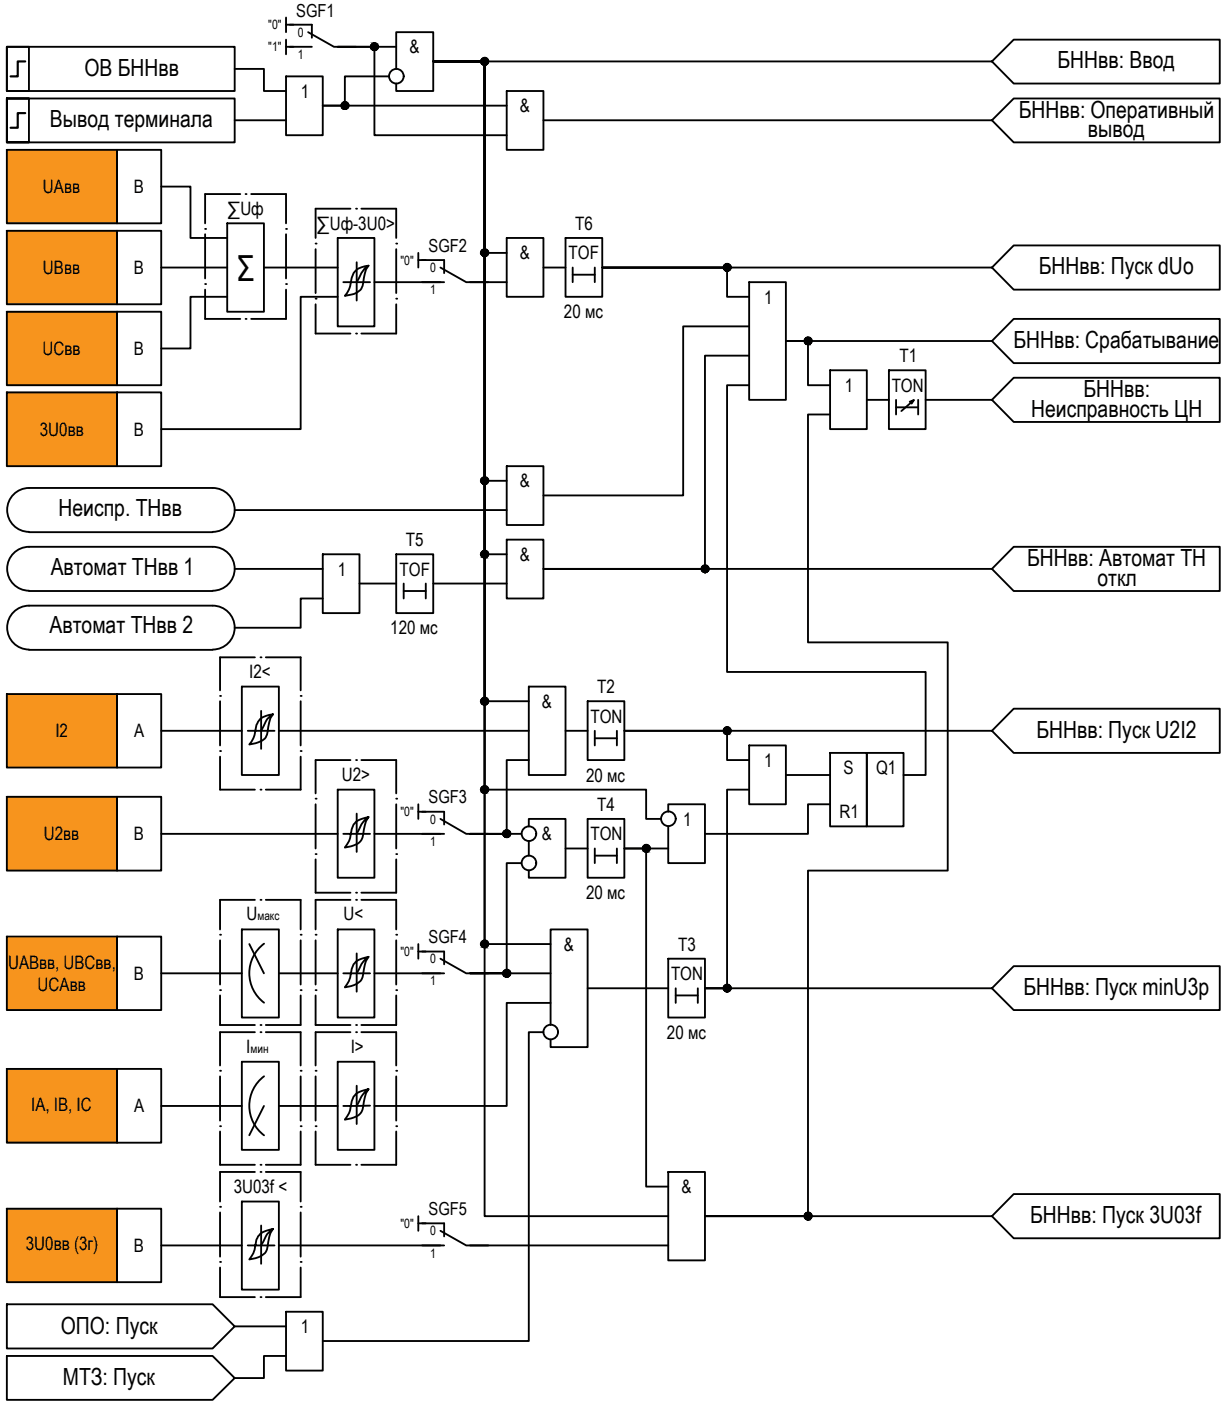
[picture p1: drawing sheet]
<svg xmlns="http://www.w3.org/2000/svg" width="168mm" height="190mm" viewBox="0 0 168 190" stroke-linecap="round" stroke-linejoin="round" font-family="sans-serif">
<!-- layer: 0 -->
<g fill="none" stroke="#000" stroke-width=".25">
<path d="M.9 6.4h3v6h-3zM.9 6.4h31v6h-31zM.9 13.4v6h3v-6h-3h31v6h-31zM31.9 9.4h4v3h3M31.9 16.4h7M38.9 10.4h5v8h-5zM38.9 2.4v2M38.9 5.4v2M38.9 3.4h1M38.9 6.4h1M52.9 10.4h-6v4h-3h25M53.9 9.4v-5h5v8h-5v-1"/>
<path d="M53.9 6.4h-8h5v12h18M68.9 12.4h5v8h-5zM73.9 16.4h61M134.9 8.4l3 3h28v-6h-28l-3 3h-76h7v57h3M134.9 16.4l3-3h28v6h-28zM.9 20.4h15v10h-15zM.9 31.4h15v10h-15zM15.9 20.4h6v10h-6zM15.9 31.4h6v10h-6zM21.9 25.4h4v7h5M21.9 36.4h9M30.9 30.4h5v12h-5z"/>
<path d="M35.9 36.4h10M45.9 32.4h5v12h-5zM48.5 35.7v5.2M48.5 38.4h1.8M50.1 36.1a5.7 5.7 0 0 0-.8 2.8 1.92 1.92 0 0 1-1.5 1.2l-.9 .1 .3-.4 .4-.9a3.3 3.3 0 0 1 1-2.3l.6-.3 .9-.2a2.77 2.77 0 0 0-1.2 1.7l-.4 .6h-1.8M50.9 38.4h9M56.9 34.4v2M56.9 35.4h1M63.9 38.4h5M68.9 32.4h5v8h-5zM68.9 34.4h-3v-26h-7h7v120h9M73.9 36.4h3"/>
<path d="M76.9 32.4h5v8h-5zM77.9 36.4v2M77.9 37.4h3M80.9 36.4v2M101.9 38.4h5v16h-5zM134.9 36.4h-53h17v4h3M137.9 33.4h28v6h-28l-3-3zM.9 42.4h15v10h-15zM.9 53.4h15v10h-15zM15.9 42.4h6v10h-6zM15.9 53.4h6v10h-6zM30.9 40.4h-5v7h-4"/>
<path d="M45.9 40.4h-5v17.9h-19M101.9 48.4h-6v29h-22h61M101.9 52.4h-3v39h27v14h-3M101.9 44.4h-9v23h-19M112.9 56.4h-3v30.9h19v31.1h-19v47h-14h39M112.9 50.3h5v8h-5zM117.9 54.4h3M120.9 50.3h5v8h-5zM121.9 54.4v2M121.9 55.4h3M123.7 54.6l.6-.2-1.7 1.5M124.3 54.4l-.3 .5"/>
<path d="M124.9 54.4v2M125.9 54.4h9M134.9 46.4h-28h3v6h3M137.9 51.4h28v6h-28l-3-3zM137.9 43.4h28v6h-28l-3-3zM3.9 72.4h25M28.9 74.4h-24.9a2.98 2.98 0 0 0-3 2.9 2.98 2.98 0 0 0 3 3M28.9 66.4h-24.9a2.98 2.98 0 0 0-3 2.9 2.98 2.98 0 0 0 3 3M28.9 74.4a2.98 2.98 0 0 1 3 2.9 2.98 2.98 0 0 1-3 3M28.9 66.4a2.98 2.98 0 0 1 3 2.9 2.98 2.98 0 0 1-3 3M31.9 77.4h12M31.9 69.4h37"/>
<path d="M43.9 75.4h5v8h-5zM48.9 79.3h5M53.9 75.4h5v8h-5zM54.9 79.3v2.1M57.9 79.3v2.1M58.9 79.3h10M68.9 73.4h5v8h-5zM68.9 75.4h-3v-67h-7h7v157h25M68.9 63.4h5v8h-5zM137.9 74.4h28v6h-28l-3-3zM.9 94.4h15v10h-15zM3.9 88.4h25"/>
<path d="M3.9 80.4h25M15.9 94.4h6v10h-6zM21.9 99.4h11M28.9 82.4h-24.9a2.98 2.98 0 0 0-3 2.9 2.98 2.98 0 0 0 3 3M28.9 82.4a2.98 2.98 0 0 1 3 2.9 2.98 2.98 0 0 1-3 3M32.9 93.4h5v12h-5zM35.5 99.4h1.8M35.5 96.7v5.1M37.1 97.1a5.7 5.7 0 0 0-.8 2.8 1.92 1.92 0 0 1-1.5 1.2l-.9 .1a4.6 4.6 0 0 0 1-2.6 2.27 2.27 0 0 1 2.2-1.5l-.3 .2a2.38 2.38 0 0 0-.9 1.4l-.4 .7h-1.8M37.9 99.4h34M43.9 81.4h-3v4h-9M54.9 80.4h3"/>
<path d="M71.9 93.4h5v12h-5zM71.9 95.3h-6v-86.9h-7h7v99h22v4h2M76.9 99.4h3M79.9 95.3h5v8h-5zM80.9 99.4v2M83.9 99.4v2M134.9 99.4h-50h14v3.9h3M137.9 96.4h28v6h-28l-3-3zM.9 108.3h15v10.1h-15zM15.9 108.3h6v10.1h-6zM21.9 113.4h24M45.9 107.4h5v12h-5z"/>
<path d="M48.5 110.6v5.2M48.5 113.4h1.8M50.1 111.1a6.1 6.1 0 0 0-.8 2.7 1.86 1.86 0 0 1-1.5 1.3l-.9 .1 .6-.8 .1-.5a3.1 3.1 0 0 1 1-2.3l.6-.2 .9-.3-.3 .2a3.6 3.6 0 0 0-.9 1.4l-.4 .7h-1.8M50.9 113.4h9M56.9 109.4v2M56.9 110.4h1M70.9 117.4h-2v14.9h-5h11M71.9 112.4v-1h5v8h-5v-1M71.9 103.3h-3v10.1h-5h7M71.9 114.4v1.9M76.9 115.4h3M79.9 111.4h5v8h-5z"/>
<path d="M80.9 115.4v2M80.9 100.4h3M80.9 116.3h3M83.9 115.4v2M90.9 110.4v-1h5v8h-5v-5M90.9 115.4h-6h3v45.9h3M101.9 107.4h-3v27h-3M101.9 101.4h5v8h-5zM106.9 105.4h6M112.9 102.4h5v10h-5zM112.9 109.4h-3v4h-14M117.9 102.4h5v10h-5z"/>
<path d="M.9 127.4h15v9.9h-15zM15.9 127.4h6v9.9h-6zM21.9 132.3h11M32.9 126.4h5v12h-5zM33.9 128.4l2 3.9M35.9 128.3a5 5 0 0 0 0 8M37.9 132.3h8M45.9 126.4h5v12h-5zM48.5 129.6v5.2M48.5 132.3h1.8M50.1 130.1a5.7 5.7 0 0 0-.8 2.8 2.06 2.06 0 0 1-1.5 1.2l-.9 .2 .6-.9 .1-.5a3.1 3.1 0 0 1 1-2.2l.6-.3 .9-.3-.3 .2a3.6 3.6 0 0 0-.9 1.5l-.4 .5h-1.8M50.9 132.3h9"/>
<path d="M56.9 128.4v2M56.9 129.4h1M74.9 136.4h-6v14h-18M74.9 139.4v-13h5v16h-5v-1M79.9 134.4h11M90.9 130.4h5v8h-5zM91.9 134.4v2M91.9 135.4h3M94.9 134.4v2M95.9 134.4h39l3 2.9h28v-5.9h-28l-3 3M95.9 134.4h3M.9 145.3h15v10.1h-15z"/>
<path d="M15.9 145.3h6v10.1h-6zM21.9 150.4h11M32.9 144.4h5v12h-5zM35.9 150.4l-2 4M35.9 146.3a5 5 0 0 0 0 8.1M37.9 150.4h8M45.9 144.4h5v12h-5zM48.5 147.6v5.2M50.1 148.1a6.1 6.1 0 0 0-.8 2.7 1.86 1.86 0 0 1-1.5 1.3l-.9 .1 .6-.8 .1-.5a3.1 3.1 0 0 1 1-2.3l.6-.2 .9-.3-.3 .2a3.6 3.6 0 0 0-.9 1.4l-.4 .7h-1.8M50.3 150.3l-1.8 .1M73.9 140.3h-2v42h-28M90.9 159.4h5v12h-5z"/>
<path d="M.9 164.4h15v9.9h-15zM.9 177.3h28l3 3.1-3 3h-28zM15.9 164.4h6v9.9h-6zM21.9 169.3h11M32.9 163.4h5v12h-5zM35.5 166.6v5.2M35.5 169.3h1.8M37.1 167.1a5.7 5.7 0 0 0-.8 2.8 2.06 2.06 0 0 1-1.5 1.2l-.9 .2a4.6 4.6 0 0 0 1-2.8 2.04 2.04 0 0 1 1.7-1.3l.5-.1-.3 .2a2.75 2.75 0 0 0-.9 1.5l-.4 .5h-1.8M37.9 169.3h22M38.9 178.4h5v8h-5zM56.9 165.4v2M56.9 166.3h1"/>
<path d="M63.9 169.3h27M137.9 162.4h28v6h-28l-3-3zM.9 184.4h28l3 3-3 2.9h-28zM31.9 180.4h7M38.9 184.4h-3v3h-4"/>
<circle cx="46.9" cy="14.3" r=".49"/>
<circle cx="50.9" cy="6.3" r=".49"/>
<circle cx="53.9" cy="10.4" r=".99"/>
<circle cx="65.9" cy="8.3" r=".49"/>
<circle cx="65.9" cy="34.4" r=".49"/>
<circle cx="98.9" cy="36.4" r=".49"/>
<circle cx="109.9" cy="46.3" r=".49"/>
<circle cx="65.9" cy="65.4" r=".49"/>
<circle cx="65.9" cy="75.3" r=".49"/>
<circle cx="95.9" cy="77.3" r=".49"/>
<circle cx="65.9" cy="95.3" r=".49"/>
<circle cx="98.9" cy="99.3" r=".49"/>
<circle cx="65.9" cy="107.4" r=".49"/>
<circle cx="68.9" cy="113.4" r=".49"/>
<circle cx="71.9" cy="117.3" r=".99"/>
<circle cx="71.9" cy="113.4" r=".99"/>
<circle cx="87.9" cy="115.4" r=".49"/>
<circle cx="90.9" cy="111.3" r=".99"/>
<circle cx="65.9" cy="128.3" r=".49"/>
<circle cx="68.9" cy="132.3" r=".49"/>
<circle cx="98.9" cy="134.4" r=".49"/>
<circle cx="74.9" cy="140.3" r=".99"/>
<circle cx="109.9" cy="165.3" r=".49"/>
</g>
<g fill="#f7941d" stroke="#f7941d" stroke-width=".14">
<path d="M.9 164.4l15 9.9v-9.9zM.9 164.4l15 9.9h-15z"/>
<path d="M.9 20.4l15 10v-10zM.9 20.4l15 10h-15z"/>
<path d="M.9 31.4l15 10v-10zM.9 31.4l15 10h-15z"/>
<path d="M.9 42.4l15 10v-10zM.9 42.4l15 10h-15z"/>
<path d="M.9 53.4l15 10v-10zM.9 53.4l15 10h-15z"/>
<path d="M.9 94.4l15 10v-10zM.9 94.4l15 10h-15z"/>
<path d="M.9 108.3l15 10.1v-10.1zM.9 108.3l15 10.1h-15z"/>
<path d="M.9 127.4l15 9.9v-9.9zM.9 127.4l15 9.9h-15z"/>
<path d="M.9 145.3l15 10.1v-10.1zM.9 145.3l15 10.1h-15z"/>
</g>
<g fill="none" stroke="#000" stroke-width=".25">
<path d="M39.4 3.4h3v1.7M39.4 6.4h3M41.9 4.4l3.5 2h3M27.9 38.6h.1M27.9 31.1h.1M27.9 31.8v6.1M27.9 39.4v4h4.8M32.7 26.4h-4.8v4M33.4 26.4h.1M34.2 26.4h4.7v4M38.9 38.6h.1M38.9 31.1h.1"/>
<path d="M38.9 31.8v6.1M38.9 39.4v4h-4.7M42.9 33.1h.1M42.9 33.9v5.9M47.7 28.4h-4.8v4M48.4 28.4h.1M49.1 28.4h4.8v4M53.9 33.1h.1M53.9 33.9v5.9M57.4 35.4h3v1.7M57.4 38.4h3M59.9 36.4l3.5 2h3"/>
<path d="M33.4 43.4h.1M42.9 40.6h.1M42.9 41.4v4h4.8M48.4 45.4h.1M53.9 40.6h.1M53.9 41.4v4h-4.8M29.9 94.6h.1M29.9 95.3v6.1M34.7 89.4h-4.8v4.5M35.4 89.4h.1M36.2 89.4h4.7v4.5M40.9 94.6h.1"/>
<path d="M40.9 95.3v6.1M29.9 102.1h.1M29.9 102.9v4.5h4.8M35.4 107.4h.1M40.9 102.1h.1M40.9 102.9v4.5h-4.7M42.9 116.1h.1M42.9 108.6h.1M42.9 109.4v6M42.9 116.9v4.5h4.8M47.7 103.3h-4.8v4.6M48.4 103.3h.1"/>
<path d="M49.1 103.3h4.8v4.6M53.9 116.1h.1M53.9 108.6h.1M53.9 109.4v6M53.9 116.9v4.5h-4.8M57.4 110.4h3v1.7M57.4 113.4h3M59.9 111.4l3.5 2h3M29.9 134.6h.1M29.9 127.1h.1M29.9 135.4v4h4.8M29.9 127.9v6"/>
<path d="M34.7 122.4h-4.8v4M35.4 122.4h.1M35.4 139.4h.1M36.2 122.4h4.7v4M40.9 134.6h.1M40.9 127.1h.1M40.9 135.4v4h-4.7M40.9 127.9v6M42.9 134.6h.1M42.9 127.1h.1M42.9 127.9v6M42.9 135.4v4h4.8"/>
<path d="M47.7 122.4h-4.8v4M48.4 121.4h.1M48.4 122.4h.1M48.4 139.4h.1M49.1 122.4h4.8v4M53.9 134.6h.1M53.9 127.1h.1M53.9 127.9v6M53.9 135.4v4h-4.8M57.4 129.4h3v1.7M57.4 132.3h3M59.9 130.4l3.5 1.9h3"/>
<path d="M29.9 153.1h.1M29.9 145.6h.1M29.9 146.4v6M29.9 153.9v4.5h4.8M34.7 140.3h-4.8v4.6M34.7 159.4h-4.8v4M35.4 140.3h.1M35.4 158.4h.1M35.4 159.4h.1M36.2 140.3h4.7v4.6M36.2 159.4h4.7v4M40.9 153.1h.1"/>
<path d="M40.9 145.6h.1M40.9 146.4v6M40.9 153.9v4.5h-4.7M42.9 153.1h.1M42.9 145.6h.1M42.9 146.4v6M42.9 153.9v4.5h4.8M47.7 140.3h-4.8v4.6M48.4 140.3h.1M48.4 158.4h.1M49.1 140.3h4.8v4.6M53.9 153.1h.1"/>
<path d="M53.9 145.6h.1M53.9 146.4v6M53.9 153.9v4.5h-4.8M29.9 171.6h.1M29.9 164.1h.1M29.9 164.9v6M29.9 172.4v4h4.8M35.4 176.4h.1M40.9 171.6h.1M40.9 164.1h.1M40.9 164.9v6M40.9 172.4v4h-4.7"/>
<path d="M57.4 166.3h3v1.8M57.4 169.3h3M59.9 167.4l3.5 1.9h3"/>
</g>
<!-- layer: 0 -->
<g fill="#000" stroke="#000" stroke-width=".14">
<path d="M46.8 13.9h.1zM50.8 6.9h.2zM50.8 5.9h.2zM65.5 8.7h.8zM65.8 8.9h.2zM65.8 7.9h.2zM65.5 34.7h.8zM65.6 34h.7zM65.8 34.9h.2zM65.8 33.9h.2zM98.6 36h.7zM98.8 36.8h.2z"/>
<path d="M98.8 35.9h.2zM109.8 46.8h.2zM109.8 45.9h.1zM65.8 75.8h.2zM65.8 65.8h.2zM65.8 74.9h.2zM65.8 64.9h.2zM95.8 77.9h.2zM95.8 76.9h.2zM65.5 95.7h.8zM65.8 95.9h.2zM65.8 94.9h.2z"/>
<path d="M98.8 99.8h.2zM98.8 98.9h.2zM65.8 107.8h.2zM65.8 106.9h.2zM68.6 113.8h.6zM68.7 113.8h.3zM68.8 112.9h.2zM68.8 113.8h.2zM87.8 115.8h.2zM87.8 114.9h.2zM65.5 128.1h.8zM65.8 128.8h.2z"/>
<path d="M65.8 127.9h.2zM68.6 132h.6zM68.7 132.9h.3zM68.8 131.9h.2zM68.8 132.9h.2zM98.8 134.8h.2zM98.8 133.9h.2zM109.8 165.8h.2zM109.8 164.9h.1z"/>
<path d="M46.8 14.9h.1zM46.8 14.9h.1zM46.8 14.9h.2z"/>
<path d="M46.8 13.9h.2zM46.8 13.9h.2z"/>
<path d="M46.8 13.9h.3zM46.7 13.9h.4z"/>
<path d="M46.7 13.9h.4zM46.7 13.9h.4z"/>
<path d="M46.7 14.8h.4zM46.7 14.8l.3 .1z"/>
<path d="M46.7 13.9h.5zM46.7 13.9h.5z"/>
<path d="M46.7 14.8h.4zM46.7 14.8h.4z"/>
<path d="M46.7 13.9l.5 .1zM46.7 13.9l.5 .1z"/>
<path d="M46.7 14.8h.5zM46.7 14.8h.4z"/>
<path d="M46.6 14h.6zM46.6 14h.6z"/>
<path d="M46.6 14.8h.6zM46.6 14.8h.6z"/>
<path d="M46.6 14h.7zM46.6 14h.7z"/>
<path d="M46.6 14.7h.6zM46.6 14.7l.6 .1z"/>
<path d="M46.6 14l.7 .1zM46.6 14l.7 .1z"/>
<path d="M46.5 14.1h.8zM46.5 14.1h.8z"/>
<path d="M46.5 14.7h.8zM46.5 14.7h.8z"/>
<path d="M46.6 14.7h.7zM46.6 14.7h.6z"/>
<path d="M46.5 14.1l.9 .1zM46.5 14.1l.9 .1z"/>
<path d="M46.5 14.7h.8zM46.5 14.7h.8z"/>
<path d="M46.5 14.2h.9zM46.5 14.2h.9z"/>
<path d="M46.4 14.2h1zM46.4 14.2h1z"/>
<path d="M46.4 14.2l1 .1zM46.4 14.2l1 .1z"/>
<path d="M46.4 14.5l1 .1v-.1zM46.4 14.5l1 .1h-1z"/>
<path d="M46.4 14.6h1zM46.4 14.6h1z"/>
<path d="M46.5 14.6h.9zM46.5 14.6l.8 .1z"/>
<path d="M46.4 14.3h1zM46.4 14.3h1z"/>
<path d="M46.4 14.3l1 .1zM46.4 14.3l1 .1z"/>
<path d="M46.4 14.4h1zM46.4 14.4h1z"/>
<path d="M46.4 14.4h1zM46.4 14.4h1z"/>
<path d="M46.4 14.4h1zM46.4 14.4l1 .1z"/>
<path d="M50.8 6.9h.2zM50.8 6.9h.2z"/>
<path d="M50.8 5.9h.2zM50.8 5.9h.2z"/>
<path d="M50.8 5.9h.3zM50.8 5.9h.3z"/>
<path d="M50.8 5.9h.3zM50.7 5.9h.4z"/>
<path d="M50.8 6.8h.3zM50.8 6.8l.2 .1z"/>
<path d="M50.7 5.9h.4zM50.7 5.9h.4z"/>
<path d="M50.7 5.9l.5 .1zM50.7 5.9l.5 .1z"/>
<path d="M50.7 6.8h.4zM50.7 6.8h.4z"/>
<path d="M50.7 6.8h.4zM50.7 6.8h.4z"/>
<path d="M50.6 6h.6zM50.6 6h.6z"/>
<path d="M50.6 6.8h.6zM50.6 6.8h.5z"/>
<path d="M50.6 6h.7zM50.6 6h.7z"/>
<path d="M50.6 6.7h.6zM50.6 6.7l.6 .1z"/>
<path d="M50.5 6l.8 .1zM50.5 6l.8 .1z"/>
<path d="M50.5 6.7h.8zM50.5 6.7h.7z"/>
<path d="M50.5 6.1h.9zM50.5 6.1h.9z"/>
<path d="M50.5 6.7h.8zM50.5 6.7h.9z"/>
<path d="M50.5 6.7h.8zM50.5 6.7h.8z"/>
<path d="M50.5 6.1l.9 .1zM50.5 6.1l.9 .1z"/>
<path d="M50.5 6.2h.9zM50.5 6.2h.9z"/>
<path d="M50.5 6.6l.9 .1zM50.5 6.6l.9 .1z"/>
<path d="M50.5 6.2h.9zM50.5 6.2h.9z"/>
<path d="M50.4 6.2l1 .1zM50.4 6.2l1 .1z"/>
<path d="M50.4 6.3h1zM50.4 6.3h1z"/>
<path d="M50.4 6.3l1 .1zM50.4 6.3l1 .1z"/>
<path d="M50.4 6.4h1zM50.4 6.4h1z"/>
<path d="M50.4 6.4h1zM50.4 6.4h1z"/>
<path d="M50.4 6.4l1 .1zM50.4 6.4l1 .1z"/>
<path d="M50.4 6.5l1 .1v-.1zM50.4 6.5l1 .1h-.9z"/>
<path d="M50.5 6.6h.9zM50.5 6.6h.9z"/>
<path d="M65.8 8.9h.2zM65.8 8.9h.2z"/>
<path d="M65.8 7.9h.2zM65.8 7.9h.2z"/>
<path d="M65.8 7.9h.3zM65.7 7.9h.4z"/>
<path d="M65.7 7.9h.4zM65.7 7.9h.4z"/>
<path d="M65.7 8.9h.4zM65.7 8.9h.3z"/>
<path d="M65.7 7.9h.5zM65.7 7.9h.5z"/>
<path d="M65.7 8.8h.4zM65.7 8.8l.4 .1z"/>
<path d="M65.7 7.9l.5 .1zM65.7 7.9l.5 .1z"/>
<path d="M65.7 8.8h.5zM65.7 8.8h.4z"/>
<path d="M65.6 8h.7zM65.6 8h.7z"/>
<path d="M65.6 8.8h.6zM65.6 8.8h.6z"/>
<path d="M65.6 8h.7zM65.6 8h.7z"/>
<path d="M65.5 8l.8 .1zM65.5 8l.8 .1z"/>
<path d="M65.6 8.7h.7zM65.6 8.7l.6 .1z"/>
<path d="M65.5 8.1h.8zM65.5 8.1h.8z"/>
<path d="M65.5 8.7h.8zM65.5 8.7h.8zM65.5 8.7h.8z"/>
<path d="M65.5 8.1h.8zM65.5 8.1h.8z"/>
<path d="M65.4 8.1l1 .1zM65.4 8.1l1 .1z"/>
<path d="M65.4 8.6l.9 .1zM65.4 8.6l.9 .1z"/>
<path d="M65.5 8.7h.8zM65.5 8.7h.8z"/>
<path d="M65.4 8.2h1zM65.4 8.2h1z"/>
<path d="M65.4 8.2l1 .1zM65.4 8.2l1 .1z"/>
<path d="M65.4 8.3h1zM65.4 8.3h1z"/>
<path d="M65.4 8.5h1zM65.4 8.5h1z"/>
<path d="M65.4 8.5l1 .1zM65.4 8.5l1 .1z"/>
<path d="M65.4 8.6h1zM65.4 8.6h.9z"/>
<path d="M65.4 8.3l1 .1zM65.4 8.3l1 .1z"/>
<path d="M65.4 8.4h1zM65.4 8.4h1h-1z"/>
<path d="M65.4 8.4h1zM65.4 8.4l1 .1z"/>
<path d="M65.8 34.9h.2zM65.8 34.9h.2z"/>
<path d="M65.8 33.9h.2zM65.8 33.9h.2z"/>
<path d="M65.8 33.9h.3zM65.7 33.9h.4z"/>
<path d="M65.7 33.9h.4zM65.7 33.9h.4z"/>
<path d="M65.7 34.9h.4zM65.7 34.9h.3z"/>
<path d="M65.7 33.9h.5zM65.7 33.9h.5z"/>
<path d="M65.7 34.8h.4zM65.7 34.8l.4 .1z"/>
<path d="M65.7 33.9l.5 .1zM65.7 33.9l.5 .1z"/>
<path d="M65.7 34.8h.5zM65.7 34.8h.4z"/>
<path d="M65.6 34h.7zM65.6 34h.7zM65.5 34h.8z"/>
<path d="M65.6 34.8h.6zM65.6 34.8h.6z"/>
<path d="M65.5 34l.8 .1zM65.5 34l.8 .1z"/>
<path d="M65.6 34.7h.7zM65.6 34.7l.6 .1z"/>
<path d="M65.5 34.1h.8zM65.5 34.1h.8z"/>
<path d="M65.5 34.7h.8zM65.5 34.7h.8zM65.5 34.7h.8z"/>
<path d="M65.5 34.1h.8zM65.5 34.1h.8z"/>
<path d="M65.4 34.1l1 .1zM65.4 34.1l1 .1z"/>
<path d="M65.4 34.6h.9zM65.4 34.6h.9z"/>
<path d="M65.5 34.6h.8zM65.5 34.6l.8 .1z"/>
<path d="M65.4 34.2h1zM65.4 34.2h1z"/>
<path d="M65.4 34.2l1 .1zM65.4 34.2l1 .1z"/>
<path d="M65.4 34.3h1zM65.4 34.3h1z"/>
<path d="M65.4 34.5h1zM65.4 34.5h1z"/>
<path d="M65.4 34.5l1 .1zM65.4 34.5l1 .1z"/>
<path d="M65.4 34.6h1zM65.4 34.6h.9z"/>
<path d="M65.4 34.3l1 .1v-.1zM65.4 34.3l1 .1h-1z"/>
<path d="M65.4 34.4h1zM65.4 34.4h1z"/>
<path d="M65.4 34.4h1zM65.4 34.4l1 .1z"/>
<path d="M98.8 36.8h.2zM98.8 36.8h.2z"/>
<path d="M98.8 35.9h.2zM98.8 35.9h.2z"/>
<path d="M98.8 35.9h.3zM98.7 35.9h.4z"/>
<path d="M98.7 35.9h.4zM98.7 35.9h.4z"/>
<path d="M98.7 36.8h.4zM98.7 36.8h.3z"/>
<path d="M98.7 35.9l.4 .1zM98.7 35.9l.4 .1z"/>
<path d="M98.7 36.8h.4zM98.7 36.8h.4z"/>
<path d="M98.6 36.8h.5zM98.6 36.8h.5z"/>
<path d="M98.6 36h.6zM98.6 36h.6z"/>
<path d="M98.6 36h.6zM98.6 36h.6z"/>
<path d="M98.6 36.8h.6zM98.6 36.8h.5z"/>
<path d="M98.6 36h.7zM98.6 36h.7zM98.5 36h.8z"/>
<path d="M98.6 36.8h.6zM98.6 36.8h.6z"/>
<path d="M98.5 36l.8 .1zM98.5 36l.8 .1z"/>
<path d="M98.5 36.7h.8zM98.5 36.7h.8z"/>
<path d="M98.6 36.7h.7zM98.6 36.7l.6 .1z"/>
<path d="M98.5 36.1h.9zM98.5 36.1h.9z"/>
<path d="M98.5 36.6h.8zM98.5 36.6l.8 .1z"/>
<path d="M98.5 36.1l.9 .1zM98.5 36.1l.9 .1z"/>
<path d="M98.4 36.2h1zM98.4 36.2h1z"/>
<path d="M98.4 36.5l1 .1zM98.4 36.5l1 .1z"/>
<path d="M98.5 36.6h.9zM98.5 36.6h.8z"/>
<path d="M98.4 36.2l1 .1v-.1zM98.4 36.2l1 .1h-1z"/>
<path d="M98.4 36.3h1zM98.4 36.3h1z"/>
<path d="M98.4 36.3l1 .1zM98.4 36.3l1 .1z"/>
<path d="M98.4 36.4h1zM98.4 36.4h1z"/>
<path d="M98.4 36.4l1 .1zM98.4 36.4l1 .1z"/>
<path d="M98.4 36.5h1zM98.4 36.5h1z"/>
<path d="M98.4 36.5h1zM98.4 36.5h1z"/>
<path d="M109.8 45.9h.2zM109.8 45.9h.2z"/>
<path d="M109.8 46.9h.1zM109.8 46.8l.1 .1z"/>
<path d="M109.8 45.9h.3zM109.7 45.9h.4z"/>
<path d="M109.7 45.9h.4zM109.7 45.9h.4z"/>
<path d="M109.7 46.8h.4zM109.7 46.8h.3z"/>
<path d="M109.7 45.9h.5zM109.7 45.9h.5z"/>
<path d="M109.7 46.8h.4zM109.7 46.8h.4z"/>
<path d="M109.6 45.9h.6zM109.6 45.9h.6z"/>
<path d="M109.6 46.8h.6zM109.6 46.8h.5z"/>
<path d="M109.6 45.9l.6 .1zM109.6 45.9l.6 .1z"/>
<path d="M109.6 46.8h.6zM109.6 46.8h.6z"/>
<path d="M109.6 46h.7zM109.6 46h.7z"/>
<path d="M109.6 46.8h.6zM109.6 46.8h.6z"/>
<path d="M109.6 46l.7 .1zM109.6 46l.7 .1z"/>
<path d="M109.5 46.1h.8zM109.5 46.1h.8z"/>
<path d="M109.5 46.7h.8zM109.5 46.7h.8z"/>
<path d="M109.6 46.7h.7zM109.6 46.7l.6 .1z"/>
<path d="M109.5 46.1l.9 .1zM109.5 46.1l.9 .1z"/>
<path d="M109.5 46.6h.8zM109.5 46.6l.8 .1z"/>
<path d="M109.5 46.2h.9zM109.5 46.2h.9z"/>
<path d="M109.4 46.2h1zM109.4 46.2h1z"/>
<path d="M109.4 46.2l1 .1zM109.4 46.2l1 .1z"/>
<path d="M109.4 46.5h1zM109.4 46.5h1z"/>
<path d="M109.4 46.5l1 .1zM109.4 46.5l1 .1z"/>
<path d="M109.5 46.6h.9zM109.5 46.6h.8z"/>
<path d="M109.4 46.3h1zM109.4 46.3h1z"/>
<path d="M109.4 46.3l1 .1zM109.4 46.3l1 .1z"/>
<path d="M109.4 46.4h1zM109.4 46.4h1z"/>
<path d="M109.4 46.4l1 .1zM109.4 46.4l1 .1z"/>
<path d="M109.4 46.5h1zM109.4 46.5h1z"/>
<path d="M65.8 75.8l.2 .1zM65.8 75.9h.2z"/>
<path d="M65.8 65.8h.2zM65.8 65.8h.2z"/>
<path d="M65.8 74.9h.2zM65.8 74.9h.2z"/>
<path d="M65.8 64.9h.2zM65.8 64.9h.2z"/>
<path d="M65.8 74.9h.3zM65.7 74.9h.4z"/>
<path d="M65.8 64.9h.3zM65.8 64.9h.3z"/>
<path d="M65.7 74.9h.4zM65.7 74.9h.4z"/>
<path d="M65.7 75.8h.4zM65.7 75.8h.3z"/>
<path d="M65.7 64.9h.4zM65.7 64.9h.4z"/>
<path d="M65.7 65.8h.4zM65.7 65.8h.3z"/>
<path d="M65.7 74.9h.5zM65.7 74.9h.5z"/>
<path d="M65.7 75.8h.4zM65.7 75.8h.4z"/>
<path d="M65.7 64.9l.5 .1zM65.7 65h.5z"/>
<path d="M65.7 65.8h.4zM65.7 65.8h.4z"/>
<path d="M65.7 74.9h.5zM65.6 74.9h.6z"/>
<path d="M65.7 75.8h.5zM65.7 75.8h.4z"/>
<path d="M65.7 65h.5zM65.6 65h.6z"/>
<path d="M65.7 65.8h.5zM65.7 65.8h.4z"/>
<path d="M65.6 74.9l.7 .1zM65.6 74.9l.7 .1z"/>
<path d="M65.6 75.8h.6zM65.6 75.8h.6z"/>
<path d="M65.6 65h.7zM65.6 65h.7z"/>
<path d="M65.6 65.8h.6zM65.6 65.8h.6z"/>
<path d="M65.6 75h.7zM65.6 75h.7z"/>
<path d="M65.5 75l.8 .1zM65.5 75l.8 .1z"/>
<path d="M65.5 75.7h.8zM65.5 75.7h.8z"/>
<path d="M65.6 75.7h.7zM65.6 75.7l.6 .1z"/>
<path d="M65.6 65h.7zM65.6 65h.7z"/>
<path d="M65.5 65.7l.8 .1zM65.5 65.7l.8 .1z"/>
<path d="M65.6 65.8h.7zM65.6 65.8h.6z"/>
<path d="M65.5 75.1h.8zM65.5 75.1h.8z"/>
<path d="M65.5 75.7h.8zM65.5 75.7h.8z"/>
<path d="M65.5 65h.8zM65.5 65h.8z"/>
<path d="M65.5 65l.8 .1zM65.5 65l.8 .1z"/>
<path d="M65.5 65.7h.8zM65.5 65.7h.8z"/>
<path d="M65.5 75.1l.8 .1zM65.5 75.1l.8 .1z"/>
<path d="M65.4 75.2h1zM65.4 75.2h1z"/>
<path d="M65.4 75.6h.9zM65.4 75.6h.9z"/>
<path d="M65.5 75.6h.8zM65.5 75.6l.8 .1z"/>
<path d="M65.5 65.1h.8zM65.5 65.1h.8z"/>
<path d="M65.4 65.1l1 .1zM65.4 65.1l1 .1z"/>
<path d="M65.4 65.6h.9zM65.4 65.6h.9z"/>
<path d="M65.5 65.6h.8zM65.5 65.6l.8 .1z"/>
<path d="M65.4 75.2h1zM65.4 75.2h1z"/>
<path d="M65.4 75.2l1 .1zM65.4 75.2l1 .1z"/>
<path d="M65.4 75.3h1zM65.4 75.3h1z"/>
<path d="M65.4 75.5h1zM65.4 75.5h1z"/>
<path d="M65.4 75.5h1zM65.4 75.5h1z"/>
<path d="M65.4 75.5h1zM65.4 75.5l.9 .1z"/>
<path d="M65.4 65.2h1zM65.4 65.2h1z"/>
<path d="M65.4 65.2l1 .1v-.1zM65.4 65.2l1 .1h-1z"/>
<path d="M65.4 65.3h1zM65.4 65.3h1z"/>
<path d="M65.4 65.5h1zM65.4 65.5h1z"/>
<path d="M65.4 65.5h1zM65.4 65.5h1z"/>
<path d="M65.4 65.5h1zM65.4 65.5l.9 .1z"/>
<path d="M65.4 75.3l1 .1zM65.4 75.3l1 .1z"/>
<path d="M65.4 75.4h1zM65.4 75.4h1z"/>
<path d="M65.4 75.4h1zM65.4 75.4l1 .1z"/>
<path d="M65.4 65.3l1 .1zM65.4 65.3l1 .1z"/>
<path d="M65.4 65.4h1zM65.4 65.4h1z"/>
<path d="M65.4 65.4h1zM65.4 65.4l1 .1z"/>
<path d="M95.8 77.9h.2zM95.8 77.9h.2z"/>
<path d="M95.8 76.9h.2zM95.8 76.9h.2z"/>
<path d="M95.8 76.9h.3zM95.8 76.9h.3z"/>
<path d="M95.8 76.9h.3zM95.7 76.9h.4z"/>
<path d="M95.8 77.8h.3zM95.8 77.8l.2 .1z"/>
<path d="M95.7 76.9h.4zM95.7 76.9h.4z"/>
<path d="M95.7 77.8h.4zM95.7 77.8h.4z"/>
<path d="M95.7 76.9l.5 .1zM95.7 76.9l.5 .1z"/>
<path d="M95.7 77.8h.4zM95.7 77.8h.4z"/>
<path d="M95.6 77h.6zM95.6 77h.6z"/>
<path d="M95.6 77.8h.6zM95.6 77.8h.5z"/>
<path d="M95.6 77h.7zM95.6 77h.7z"/>
<path d="M95.6 77.7h.6zM95.6 77.7l.6 .1z"/>
<path d="M95.5 77l.8 .1zM95.5 77.1h.8z"/>
<path d="M95.5 77.7h.8zM95.5 77.7h.7z"/>
<path d="M95.5 77.1h.8zM95.5 77.1h.8z"/>
<path d="M95.5 77.1h.9zM95.5 77.1h.9z"/>
<path d="M95.5 77.7h.8zM95.5 77.7h.8z"/>
<path d="M95.5 77.7h.8zM95.5 77.7h.8z"/>
<path d="M95.5 77.1l.9 .1zM95.5 77.1l.9 .1z"/>
<path d="M95.5 77.2h.9zM95.5 77.2h.9z"/>
<path d="M95.5 77.6h.9zM95.5 77.6h.9z"/>
<path d="M95.5 77.6h.9zM95.5 77.6l.8 .1z"/>
<path d="M95.4 77.2l1 .1zM95.4 77.2l1 .1z"/>
<path d="M95.4 77.3h1zM95.4 77.3h1z"/>
<path d="M95.4 77.3l1 .1zM95.4 77.3l1 .1z"/>
<path d="M95.4 77.4h1zM95.4 77.4h1z"/>
<path d="M95.4 77.4h1zM95.4 77.4h1z"/>
<path d="M95.4 77.4l1 .1v-.1zM95.4 77.4l1 .1h-1z"/>
<path d="M95.4 77.5h1zM95.4 77.5l1 .1z"/>
<path d="M65.8 95.9h.2zM65.8 95.9h.2z"/>
<path d="M65.8 94.9h.2zM65.8 94.9h.2z"/>
<path d="M65.8 94.9h.3zM65.7 94.9h.4z"/>
<path d="M65.7 94.9h.4zM65.7 94.9h.4z"/>
<path d="M65.7 95.9h.4zM65.7 95.9h.3z"/>
<path d="M65.7 94.9h.5zM65.7 94.9h.5z"/>
<path d="M65.7 95.8h.4zM65.7 95.8l.4 .1z"/>
<path d="M65.7 94.9l.5 .1zM65.7 94.9l.5 .1z"/>
<path d="M65.7 95.8h.5zM65.7 95.8h.4z"/>
<path d="M65.6 95h.7zM65.6 95h.7z"/>
<path d="M65.6 95.8h.6zM65.6 95.8h.6z"/>
<path d="M65.6 95h.7zM65.6 95h.7z"/>
<path d="M65.5 95l.8 .1zM65.5 95l.8 .1z"/>
<path d="M65.6 95.7h.7zM65.6 95.7l.6 .1z"/>
<path d="M65.5 95.1h.8zM65.5 95.1h.8z"/>
<path d="M65.5 95.7h.8zM65.5 95.7h.8zM65.5 95.7h.8z"/>
<path d="M65.5 95.1h.8zM65.5 95.1h.8z"/>
<path d="M65.4 95.1l1 .1zM65.4 95.1l1 .1z"/>
<path d="M65.4 95.6h.9zM65.4 95.6h.9z"/>
<path d="M65.5 95.6h.8zM65.5 95.6l.8 .1z"/>
<path d="M65.4 95.2h1zM65.4 95.2h1z"/>
<path d="M65.4 95.2l1 .1zM65.4 95.2l1 .1z"/>
<path d="M65.4 95.3h1zM65.4 95.3h1z"/>
<path d="M65.4 95.5h1zM65.4 95.5h1z"/>
<path d="M65.4 95.5l1 .1zM65.4 95.5l1 .1z"/>
<path d="M65.4 95.6h1zM65.4 95.6h.9z"/>
<path d="M65.4 95.3h1zM65.4 95.3h1z"/>
<path d="M65.4 95.3l1 .1v-.1zM65.4 95.3l1 .1h-1z"/>
<path d="M65.4 95.4h1zM65.4 95.4l1 .1z"/>
<path d="M98.8 99.8l.2 .1zM98.8 99.9h.2z"/>
<path d="M98.8 98.9h.2zM98.8 98.9h.2z"/>
<path d="M98.8 98.9h.3zM98.7 98.9h.4z"/>
<path d="M98.7 98.9h.4zM98.7 98.9h.4z"/>
<path d="M98.7 99.8h.4zM98.7 99.8h.3z"/>
<path d="M98.7 98.9h.4zM98.7 98.9h.4z"/>
<path d="M98.7 99.8h.4zM98.7 99.8h.4z"/>
<path d="M98.6 99.8h.5zM98.6 99.8h.6z"/>
<path d="M98.6 99.8h.5zM98.6 99.8h.5z"/>
<path d="M98.6 98.9h.6zM98.6 98.9h.6z"/>
<path d="M98.6 98.9l.6 .1zM98.6 98.9l.6 .1z"/>
<path d="M98.6 99h.7zM98.6 99h.7z"/>
<path d="M98.6 99.8h.6zM98.6 99.8h.6z"/>
<path d="M98.6 99l.7 .1zM98.6 99l.7 .1z"/>
<path d="M98.5 99.1h.8zM98.5 99.1h.8z"/>
<path d="M98.5 99.7h.8zM98.5 99.7h.8z"/>
<path d="M98.6 99.7h.7zM98.6 99.7l.6 .1z"/>
<path d="M98.5 99.6h.8zM98.5 99.6l.8 .1z"/>
<path d="M98.5 99.1h.9zM98.5 99.1h.9z"/>
<path d="M98.5 99.1l.9 .1v-.1zM98.5 99.1l.9 .1h-1z"/>
<path d="M98.4 99.2h1zM98.4 99.2h1z"/>
<path d="M98.4 99.5l1 .1zM98.4 99.5l1 .1z"/>
<path d="M98.5 99.6h.9zM98.5 99.6h.8z"/>
<path d="M98.4 99.2l1 .1zM98.4 99.2l1 .1z"/>
<path d="M98.4 99.3h1zM98.4 99.3h1z"/>
<path d="M98.4 99.3l1 .1zM98.4 99.3l1 .1z"/>
<path d="M98.4 99.4h1zM98.4 99.4h1z"/>
<path d="M98.4 99.4l1 .1zM98.4 99.4l1 .1z"/>
<path d="M98.4 99.5h1zM98.4 99.5h1z"/>
<path d="M98.4 99.5h1zM98.4 99.5h1z"/>
<path d="M65.8 107.8l.2 .1zM65.8 107.9h.2z"/>
<path d="M65.8 106.9h.2zM65.8 106.9h.2z"/>
<path d="M65.8 106.9h.3zM65.8 106.9h.3z"/>
<path d="M65.7 106.9h.4zM65.7 106.9h.4z"/>
<path d="M65.7 107.8h.4zM65.7 107.8h.3z"/>
<path d="M65.7 106.9h.5zM65.7 106.9h.5z"/>
<path d="M65.7 107.8h.4zM65.7 107.8h.4z"/>
<path d="M65.7 106.9h.5zM65.6 106.9h.6z"/>
<path d="M65.7 107.8h.5zM65.7 107.8h.4z"/>
<path d="M65.6 106.9l.7 .1zM65.6 106.9l.7 .1z"/>
<path d="M65.6 107.8h.6zM65.6 107.8h.6z"/>
<path d="M65.6 107h.7zM65.6 107h.7z"/>
<path d="M65.5 107l.8 .1zM65.5 107l.8 .1z"/>
<path d="M65.5 107.7l.8 .1zM65.5 107.7l.8 .1z"/>
<path d="M65.6 107.8h.7zM65.6 107.8h.6z"/>
<path d="M65.5 107.1h.8zM65.5 107.1h.8z"/>
<path d="M65.5 107.7h.8zM65.5 107.7h.8z"/>
<path d="M65.5 107.1h.8zM65.5 107.1h.8z"/>
<path d="M65.4 107.1l1 .1zM65.4 107.1l1 .1z"/>
<path d="M65.4 107.6h.9zM65.4 107.6h.9z"/>
<path d="M65.5 107.6h.8zM65.5 107.6l.8 .1z"/>
<path d="M65.4 107.2h1zM65.4 107.2h1h-1z"/>
<path d="M65.4 107.2l1 .1zM65.4 107.2l1 .1z"/>
<path d="M65.4 107.3h1zM65.4 107.3h1z"/>
<path d="M65.4 107.5h1zM65.4 107.5h1z"/>
<path d="M65.4 107.5h1zM65.4 107.5h1z"/>
<path d="M65.4 107.5h1zM65.4 107.5l.9 .1z"/>
<path d="M65.4 107.3l1 .1zM65.4 107.3l1 .1z"/>
<path d="M65.4 107.4h1zM65.4 107.4h1z"/>
<path d="M65.4 107.4h1zM65.4 107.4l1 .1z"/>
<path d="M68.8 113.8h.2zM68.8 113.8h.2z"/>
<path d="M68.8 112.9h.2zM68.8 112.9h.2zM68.7 112.9h.3z"/>
<path d="M68.7 112.9h.4zM68.7 112.9h.4z"/>
<path d="M68.7 112.9h.5zM68.7 112.9h.5z"/>
<path d="M68.7 113.8h.4zM68.7 113.8h.3zM68.7 113.8h.3z"/>
<path d="M68.7 112.9l.5 .1zM68.7 112.9l.5 .1z"/>
<path d="M68.7 113.8h.5zM68.7 113.8h.4z"/>
<path d="M68.6 113h.6zM68.6 113h.6z"/>
<path d="M68.6 113h.7zM68.5 113h.8z"/>
<path d="M68.6 113.8h.6zM68.6 113.8h.6z"/>
<path d="M68.5 113h.8zM68.5 113h.8z"/>
<path d="M68.5 113.7h.8zM68.5 113.7l.7 .1zM68.6 113.8h.6z"/>
<path d="M68.5 113l.8 .1zM68.5 113l.8 .1z"/>
<path d="M68.5 113.7h.8zM68.5 113.7h.8z"/>
<path d="M68.5 113.1h.8zM68.5 113.1h.8z"/>
<path d="M68.5 113.1l.9 .1zM68.5 113.1l.9 .1z"/>
<path d="M68.5 113.6h.8zM68.5 113.6h.8z"/>
<path d="M68.5 113.6h.8zM68.5 113.6l.8 .1z"/>
<path d="M68.5 113.2h.9zM68.5 113.2h.9z"/>
<path d="M68.4 113.2l1 .1zM68.4 113.2l1 .1z"/>
<path d="M68.4 113.3h1zM68.4 113.3h1z"/>
<path d="M68.4 113.3l1 .1v-.1zM68.4 113.3l1 .1h-1z"/>
<path d="M68.4 113.4l1 .1zM68.4 113.4l1 .1z"/>
<path d="M68.4 113.5h1zM68.4 113.5h1z"/>
<path d="M68.4 113.5l1 .1zM68.4 113.5l1 .1z"/>
<path d="M68.5 113.6h.9zM68.5 113.6h.8z"/>
<path d="M68.4 113.4h1zM68.4 113.4h1z"/>
<path d="M87.8 115.8l.2 .1zM87.8 115.9h.2z"/>
<path d="M87.8 114.9h.2zM87.8 114.9h.2z"/>
<path d="M87.8 114.9h.3zM87.8 114.9h.3z"/>
<path d="M87.8 114.9h.3zM87.7 114.9h.4z"/>
<path d="M87.8 115.8h.3zM87.8 115.8h.2z"/>
<path d="M87.7 114.9h.4zM87.7 114.9h.4z"/>
<path d="M87.7 115.8h.4zM87.7 115.8h.4z"/>
<path d="M87.7 114.9h.5zM87.6 114.9h.6z"/>
<path d="M87.7 115.8h.4zM87.7 115.8h.4z"/>
<path d="M87.6 114.9l.6 .1zM87.6 114.9l.6 .1z"/>
<path d="M87.6 115.8h.6zM87.6 115.8h.5z"/>
<path d="M87.6 115h.7zM87.5 115h.8z"/>
<path d="M87.6 115.8h.6zM87.6 115.8h.6z"/>
<path d="M87.5 115l.8 .1zM87.5 115l.8 .1zM87.5 115.1h.8zM87.5 115.1h.8z"/>
<path d="M87.5 115.7h.8zM87.5 115.7l.7 .1z"/>
<path d="M87.5 115.1h.8zM87.5 115.1h.8z"/>
<path d="M87.5 115.6l.8 .1zM87.5 115.6l.8 .1z"/>
<path d="M87.5 115.7h.8zM87.5 115.7h.8z"/>
<path d="M87.5 115.1l.8 .1zM87.5 115.1l.8 .1z"/>
<path d="M87.5 115.2h.9h-.1zM87.5 115.2h.9h-1z"/>
<path d="M87.5 115.5l.8 .1zM87.5 115.5l.8 .1z"/>
<path d="M87.5 115.6h.8zM87.5 115.6h.8z"/>
<path d="M87.4 115.2l1 .1zM87.4 115.2l1 .1z"/>
<path d="M87.4 115.3h1zM87.4 115.3h1z"/>
<path d="M87.4 115.3l1 .1zM87.4 115.3l1 .1z"/>
<path d="M87.4 115.4h1zM87.4 115.4h1z"/>
<path d="M87.4 115.4l1 .1zM87.4 115.4l1 .1z"/>
<path d="M87.4 115.5h1zM87.4 115.5h1z"/>
<path d="M87.4 115.5h1zM87.4 115.5h.9z"/>
<path d="M65.8 128.8l.2 .1zM65.8 128.9h.2z"/>
<path d="M65.8 127.9h.2zM65.8 127.9h.2z"/>
<path d="M65.8 127.9h.3zM65.8 127.9h.3z"/>
<path d="M65.7 127.9h.4zM65.7 127.9h.4z"/>
<path d="M65.7 128.8h.4zM65.7 128.8h.3z"/>
<path d="M65.7 127.9h.5zM65.7 127.9h.5z"/>
<path d="M65.7 128.8h.4zM65.7 128.8h.4z"/>
<path d="M65.7 127.9h.5zM65.6 127.9h.6z"/>
<path d="M65.7 128.8h.5zM65.7 128.8h.4z"/>
<path d="M65.6 127.9l.7 .1zM65.6 127.9l.7 .1z"/>
<path d="M65.6 128.8h.6zM65.6 128.8h.6z"/>
<path d="M65.6 128h.7zM65.6 128h.7z"/>
<path d="M65.5 128l.8 .1zM65.5 128l.8 .1z"/>
<path d="M65.5 128.7h.8zM65.5 128.7h.8z"/>
<path d="M65.6 128.7h.7zM65.6 128.7l.6 .1z"/>
<path d="M65.5 128.1h.8zM65.5 128.1h.8zM65.4 128.1h.9z"/>
<path d="M65.5 128.7h.8zM65.5 128.7h.8z"/>
<path d="M65.4 128.1l1 .1-.1-.1zM65.4 128.1l1 .1h-1z"/>
<path d="M65.4 128.6h.9zM65.4 128.6h.9z"/>
<path d="M65.5 128.6h.8zM65.5 128.6l.8 .1z"/>
<path d="M65.4 128.2h1zM65.4 128.2h1z"/>
<path d="M65.4 128.2l1 .1zM65.4 128.2l1 .1z"/>
<path d="M65.4 128.3h1zM65.4 128.3h1z"/>
<path d="M65.4 128.5h1zM65.4 128.5h1z"/>
<path d="M65.4 128.5h1zM65.4 128.5h1z"/>
<path d="M65.4 128.5h1zM65.4 128.5l.9 .1z"/>
<path d="M65.4 128.3l1 .1zM65.4 128.3l1 .1z"/>
<path d="M65.4 128.4h1zM65.4 128.4h1z"/>
<path d="M65.4 128.4h1zM65.4 128.4l1 .1z"/>
<path d="M68.8 132.9h.2zM68.8 132.9h.2z"/>
<path d="M68.8 131.9h.2zM68.8 131.9h.2zM68.7 131.9h.3z"/>
<path d="M68.7 131.9h.4zM68.7 131.9h.4z"/>
<path d="M68.7 131.9h.5zM68.7 131.9h.5z"/>
<path d="M68.7 132.8h.4zM68.7 132.8l.3 .1zM68.7 132.9h.3z"/>
<path d="M68.7 131.9l.5 .1zM68.7 131.9l.5 .1zM68.6 132h.6z"/>
<path d="M68.7 132.8h.5zM68.7 132.8h.4z"/>
<path d="M68.6 132h.7zM68.6 132h.7z"/>
<path d="M68.6 132.7l.6 .1zM68.6 132.7l.6 .1z"/>
<path d="M68.6 132.8h.6zM68.6 132.8h.6z"/>
<path d="M68.5 132l.8 .1zM68.5 132.1h.8z"/>
<path d="M68.5 132.7h.8zM68.5 132.7h.7z"/>
<path d="M68.5 132.1h.8zM68.5 132.1h.8z"/>
<path d="M68.5 132.7h.8zM68.5 132.7h.8z"/>
<path d="M68.5 132.1h.8zM68.5 132.1h.8z"/>
<path d="M68.5 132.1l.9 .1zM68.5 132.1l.9 .1z"/>
<path d="M68.5 132.6h.8zM68.5 132.6h.8z"/>
<path d="M68.5 132.6h.8zM68.5 132.6l.8 .1z"/>
<path d="M68.5 132.2h.9zM68.5 132.2h.9z"/>
<path d="M68.4 132.2l1 .1zM68.4 132.2l1 .1z"/>
<path d="M68.4 132.3h1zM68.4 132.3h1z"/>
<path d="M68.4 132.3h1zM68.4 132.3h1z"/>
<path d="M68.4 132.4l1 .1zM68.4 132.4l1 .1z"/>
<path d="M68.4 132.5h1zM68.4 132.5h1z"/>
<path d="M68.4 132.5l1 .1zM68.4 132.5l1 .1z"/>
<path d="M68.5 132.6h.9zM68.5 132.6h.8z"/>
<path d="M68.4 132.3l1 .1v-.1zM68.4 132.3l1 .1h-1z"/>
<path d="M98.8 134.8h.2zM98.8 134.8h.2z"/>
<path d="M98.8 133.9h.2zM98.8 133.9h.2z"/>
<path d="M98.8 133.9h.3zM98.7 133.9h.4z"/>
<path d="M98.7 133.9h.4zM98.7 133.9h.4z"/>
<path d="M98.7 134.8h.4zM98.7 134.8h.3z"/>
<path d="M98.7 133.9h.4zM98.6 133.9h.5z"/>
<path d="M98.7 134.8h.4zM98.7 134.8h.4z"/>
<path d="M98.6 133.9l.6 .1zM98.6 133.9l.6 .1z"/>
<path d="M98.6 134.8h.5zM98.6 134.8h.5z"/>
<path d="M98.6 134h.6zM98.6 134h.6z"/>
<path d="M98.6 134.8h.6zM98.6 134.8h.5z"/>
<path d="M98.6 134h.7zM98.6 134h.7z"/>
<path d="M98.6 134.8h.6zM98.6 134.8h.6z"/>
<path d="M98.6 134h.7zM98.6 134h.7z"/>
<path d="M98.5 134l.8 .1zM98.5 134l.8 .1z"/>
<path d="M98.5 134.7h.8zM98.5 134.7h.8z"/>
<path d="M98.6 134.7h.7zM98.6 134.7l.6 .1z"/>
<path d="M98.5 134.1h.9zM98.5 134.1h.9z"/>
<path d="M98.5 134.6h.8zM98.5 134.6l.8 .1z"/>
<path d="M98.5 134.1l.9 .1zM98.5 134.1l.9 .1z"/>
<path d="M98.4 134.2h1zM98.4 134.2h1z"/>
<path d="M98.4 134.5l1 .1zM98.4 134.5l1 .1z"/>
<path d="M98.5 134.6h.9zM98.5 134.6h.8z"/>
<path d="M98.4 134.2l1 .1zM98.4 134.2l1 .1z"/>
<path d="M98.4 134.3h1zM98.4 134.3h1h-1z"/>
<path d="M98.4 134.3l1 .1zM98.4 134.3l1 .1z"/>
<path d="M98.4 134.4h1zM98.4 134.4h1z"/>
<path d="M98.4 134.4l1 .1zM98.4 134.4l1 .1z"/>
<path d="M98.4 134.5h1zM98.4 134.5h1z"/>
<path d="M98.4 134.5h1zM98.4 134.5h1z"/>
<path d="M109.8 165.9h.1zM109.8 165.8l.1 .1z"/>
<path d="M109.8 164.9h.2zM109.8 164.9h.2z"/>
<path d="M109.8 164.9h.3zM109.7 164.9h.4z"/>
<path d="M109.7 164.9h.4zM109.7 164.9h.4z"/>
<path d="M109.7 165.8h.4zM109.7 165.8h.3z"/>
<path d="M109.7 164.9h.5zM109.7 164.9h.5z"/>
<path d="M109.7 165.8h.4zM109.7 165.8h.4z"/>
<path d="M109.6 164.9h.6zM109.6 164.9h.6z"/>
<path d="M109.6 165.8h.6zM109.6 165.8h.5z"/>
<path d="M109.6 164.9l.6 .1zM109.6 164.9l.6 .1z"/>
<path d="M109.6 165.7h.6zM109.6 165.7l.6 .1z"/>
<path d="M109.6 165h.7zM109.6 165h.7z"/>
<path d="M109.6 165.7h.6zM109.6 165.7h.6z"/>
<path d="M109.6 165l.7 .1zM109.6 165l.7 .1z"/>
<path d="M109.5 165.1h.8zM109.5 165.1h.8z"/>
<path d="M109.5 165.7h.8zM109.5 165.7h.8z"/>
<path d="M109.6 165.7h.7zM109.6 165.7h.6z"/>
<path d="M109.5 165.1h.9zM109.5 165.1h.9z"/>
<path d="M109.5 165.6h.8zM109.5 165.6l.8 .1z"/>
<path d="M109.5 165.1l.9 .1zM109.5 165.1l.9 .1z"/>
<path d="M109.4 165.2h1zM109.4 165.2h1h-1z"/>
<path d="M109.4 165.2l1 .1zM109.4 165.2l1 .1z"/>
<path d="M109.4 165.5h1zM109.4 165.5h1z"/>
<path d="M109.4 165.5l1 .1zM109.4 165.5l1 .1z"/>
<path d="M109.5 165.6h.9zM109.5 165.6h.8z"/>
<path d="M109.4 165.3h1zM109.4 165.3h1z"/>
<path d="M109.4 165.3l1 .1zM109.4 165.3l1 .1z"/>
<path d="M109.4 165.4h1zM109.4 165.4h1z"/>
<path d="M109.4 165.4l1 .1zM109.4 165.4l1 .1z"/>
<path d="M109.4 165.5h1zM109.4 165.5h1z"/>
</g>
<path d="M3.4 8.4h-1v2h-1M3.4 15.4h-1v2h-1" fill="none" stroke="#000" stroke-width=".3"/>
<text font-size="4.9" x="32.3" y="38.2">Σ</text>
<g font-size="3.2">
<text x="11.5" y="10.3">ОВ БННвв</text>
<text x="143.8" y="9.3">БННвв: Ввод</text>
<text x="6.8" y="17.3">Вывод терминала</text>
<text x="138.6" y="16">БННвв: Оперативный</text>
<text x="148" y="18.7">вывод</text>
<text x="141.3" y="37.3">БННвв: Пуск dUо</text>
<text x="137.8" y="47.3">БННвв: Срабатывание</text>
<text x="147.4" y="54">БННвв:</text>
<text x="140.3" y="56.7">Неисправность ЦН</text>
<text x="8" y="70.1">Неиспр. ТНвв</text>
<text x="139.7" y="77">БННвв: Автомат ТН</text>
<text x="6.9" y="78.1">Автомат ТНвв 1</text>
<text x="149.3" y="79.7">откл</text>
<text x="6.7" y="86.1">Автомат ТНвв 2</text>
<text x="141" y="100.3">БННвв: Пуск U2I2</text>
<text x="139.2" y="135.3">БННвв: Пуск minU3p</text>
<text x="140.1" y="166.3">БННвв: Пуск 3U03f</text>
<text x="8.3" y="181.3">ОПО: Пуск</text>
<text x="8.6" y="188.4">МТЗ: Пуск</text>
</g>
<g font-size="2.5">
<text x="55.7" y="7.3">&amp;</text>
<text x="40.9" y="13.3">1</text>
<text x="70.7" y="15.3">&amp;</text>
<text x="5.8" y="26.3">UAвв</text>
<text x="18.2" y="26.3">В</text>
<text x="30.9" y="29.2">∑Uф</text>
<text x="43.1" y="31.2">∑Uф-3U0&gt;</text>
<text x="70.7" y="35.3">&amp;</text>
<text x="77.3" y="35.3">TOF</text>
<text x="78.2" y="31.3">T6</text>
<text x="5.8" y="37.3">UBвв</text>
<text x="18.2" y="37.3">В</text>
<text x="103.9" y="41.3">1</text>
<text x="76.7" y="43.2">20 мс</text>
<text x="5.8" y="48.3">UCвв</text>
<text x="18.2" y="48.3">В</text>
<text x="114.9" y="53.3">1</text>
<text x="121.3" y="53.3">TON</text>
<text x="122.3" y="49.3">T1</text>
<text x="5.4" y="59.2">3U0вв</text>
<text x="18.2" y="59.3">В</text>
<text x="70.7" y="66.3">&amp;</text>
<text x="55.2" y="74.3">T5</text>
<text x="70.7" y="76.3">&amp;</text>
<text x="45.9" y="78.3">1</text>
<text x="54.4" y="78.3">TOF</text>
<text x="53.1" y="86.2">120 мс</text>
<text x="33.9" y="92.2">I2&lt;</text>
<text x="81.2" y="94.3">T2</text>
<text x="7.5" y="100.3">I2</text>
<text x="18.2" y="100.3">А</text>
<text x="73.7" y="96.3">&amp;</text>
<text x="80.3" y="98.3">TON</text>
<text x="46.5" y="106.2">U2&gt;</text>
<text x="79.7" y="106.3">20 мс</text>
<text x="103.9" y="104.3">1</text>
<text x="114.7" y="105.3">S</text>
<text x="119.2" y="105.2">Q1</text>
<text x="81.2" y="110.3">T4</text>
<text x="92.9" y="112.3">1</text>
<text x="114.2" y="111.3">R1</text>
<text x="6" y="114.3">U2вв</text>
<text x="18.2" y="114.3">В</text>
<text x="73.7" y="114.3">&amp;</text>
<text x="80.3" y="114.3">TON</text>
<text x="33.5" y="125.2">U</text>
<text x="46.7" y="125.2">U&lt;</text>
<text x="79.7" y="122.3">20 мс</text>
<text x="1.1" y="131.8">UABвв, UBCвв,</text>
<text x="76.7" y="129.3">&amp;</text>
<text x="92.2" y="129.3">T3</text>
<text x="5.1" y="134.8">UCAвв</text>
<text x="18.2" y="133.3">В</text>
<text x="91.3" y="133.3">TON</text>
<text x="33.5" y="143.1">I</text>
<text x="47.7" y="143.1">I&gt;</text>
<text x="90.7" y="141.2">20 мс</text>
<text x="4.2" y="151.1">IA, IB, IC</text>
<text x="18.2" y="151.3">А</text>
<text x="31.8" y="162.2">3U03f &lt;</text>
<text x="92.7" y="162.3">&amp;</text>
<text x="3.5" y="170">3U0вв (3г)</text>
<text x="18.2" y="170.3">В</text>
<text x="40.9" y="181.3">1</text>
</g>
<g font-size="2.4">
<text x="40.3" y="2.3">SGF1</text>
<text x="58.3" y="34.3">SGF2</text>
<text x="58.3" y="109.2">SGF3</text>
<text x="58.3" y="128.2">SGF4</text>
<text x="58.3" y="165.2">SGF5</text>
</g>
<g font-size="1.7">
<text x="36.5" y="4">&quot;0&quot;</text>
<text x="40.5" y="5">0</text>
<text x="36.5" y="7">&quot;1&quot;</text>
<text x="40.5" y="8">1</text>
<text x="54.5" y="36">&quot;0&quot;</text>
<text x="58.5" y="37">0</text>
<text x="58.5" y="40">1</text>
<text x="54.5" y="111">&quot;0&quot;</text>
<text x="58.5" y="112">0</text>
<text x="58.5" y="115">1</text>
<text x="35" y="125.2">макс</text>
<text x="54.5" y="130">&quot;0&quot;</text>
<text x="58.5" y="131">0</text>
<text x="58.5" y="134">1</text>
<text x="34.1" y="143.1">мин</text>
<text x="54.5" y="167">&quot;0&quot;</text>
<text x="58.5" y="168">0</text>
<text x="58.5" y="171">1</text>
</g>
</svg>
